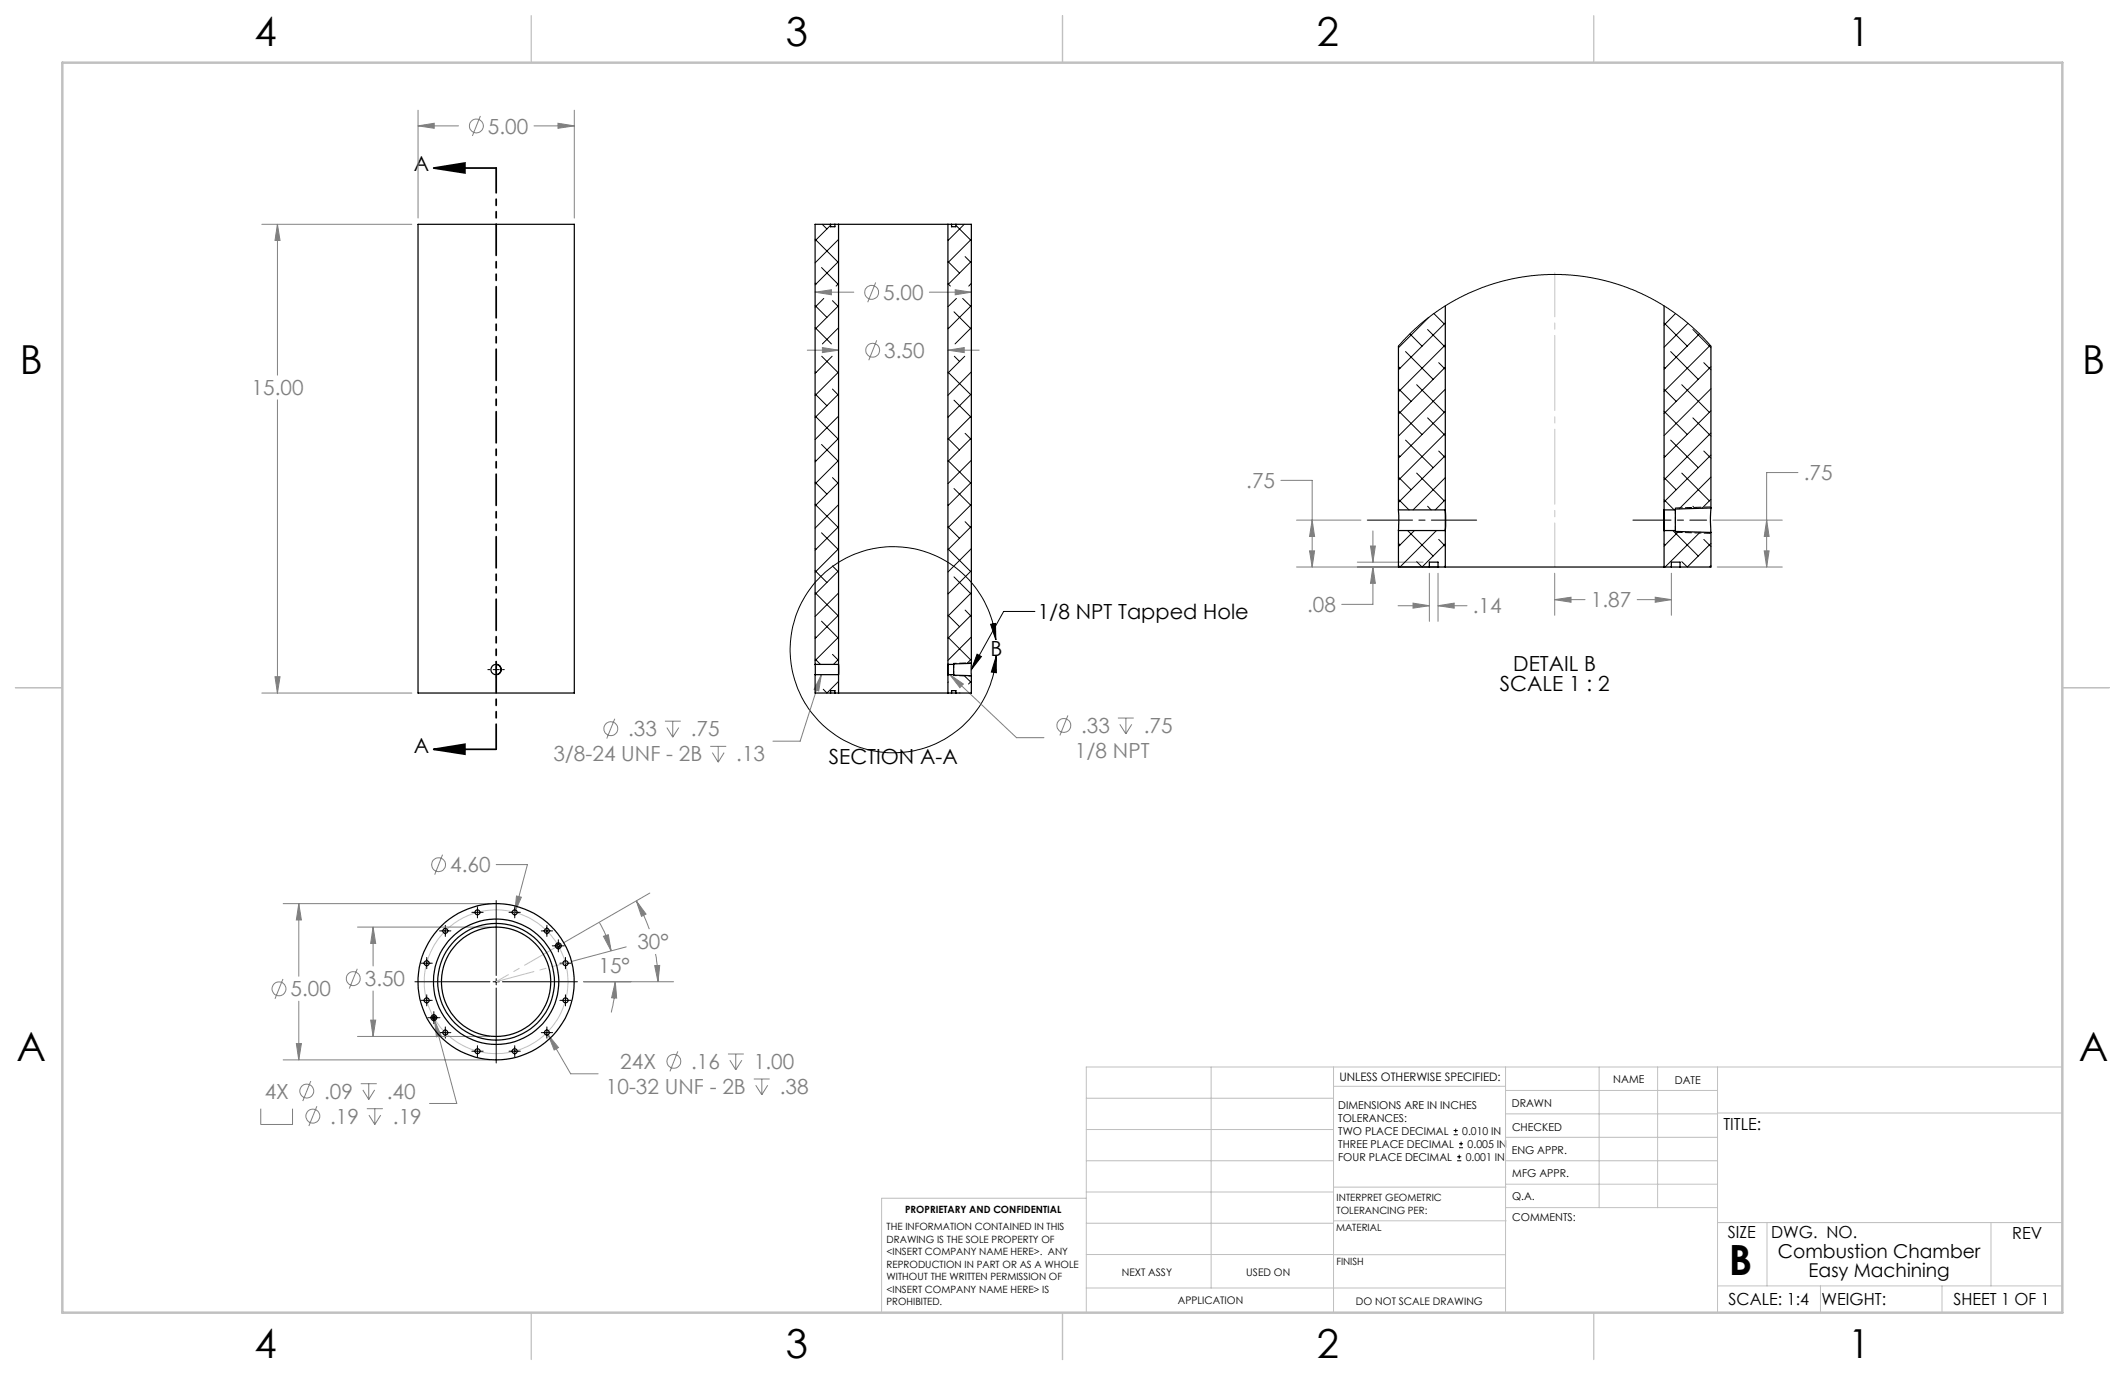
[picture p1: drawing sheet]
<svg xmlns="http://www.w3.org/2000/svg" width="432mm" height="279mm" viewBox="0 0 432 279" stroke-linecap="round" stroke-linejoin="round" font-family="sans-serif">
<g fill="none" stroke="#808080" stroke-width=".2">
<path d="M84.9 22.4v21.9M84.9 25.6h8.3M84.9 25.6l3.3-.6v1.1zM97.6 23.6l-1.6 4M108.5 25.6h8.2M113.4 25l3.3 .6-3.3 .5zM116.7 22.4v21.9M53.2 45.6h30.5M56.4 45.6v30.6M56.4 45.6l.5 3.3h-1zM165.6 59.4h7.9M165.6 59.4l3.3-.5v1z"/>
<path d="M177.9 57.4l-1.6 4M188.8 59.4h8.6M194.1 58.9l3.3 .5-3.3 .5zM164 71.2h6.4M167.1 70.6l3.3 .6-3.3 .4zM178.2 69.1l-1.7 4.1M192.6 71.2h6.4M192.6 71.2l3.3-.6v1zM56.4 81.2v59.6M260.3 97.6h6.3v17.6M365.3 96h-6.3v19.2M263.5 115.2h28.9"/>
<path d="M263.5 105.7h13M266.1 111.9h1l-.5 3.3zM266.6 105.7l.5 3.3h-1zM275.8 114.2h13.4M278.5 110.9h1l-.5 3.3zM279 115.2v7.6h-6.4M279 107.9v6.3M279 115.2l.5 3.3h-1zM290.4 116.5v9.8M292.2 116.5v9.8M315.9 116.5v8.5M339.6 116.5v8.5"/>
<path d="M348.1 105.7h14.1M348.9 115.2h13.3M358.5 111.9h1l-.5 3.3zM359 105.7l.5 3.3h-1zM55.9 137.5h1l-.5 3.3zM166.9 137.1l-.5 3.3-1-.3zM166.9 137.1l-4.3 13.5h-5.5M193 137.1l2.8 1.9-.7 .7zM193 137.1l13.6 12.8h5.5M284.1 123.1h6.3M287.1 122.6l3.3 .5-3.3 .5zM292.2 123.1h5.9"/>
<path d="M292.2 123.1l3.3-.5v1zM315.9 121.8l3.3-.4v1zM315.9 121.8h6.2M332.7 121.8h6.9M336.3 121.4l3.3 .4-3.3 .6zM53.2 140.8h30.5M124.9 146.1l-1.6 4M135.1 146.5h3.2M135.5 147.8l1.2 2M136.7 146.5v3.3M137.9 147.8l-1.2 2M144.3 151.7h3.3"/>
<path d="M144.7 152.9l1.2 2M145.9 151.7v3.2M147.1 152.9l-1.2 2M217 145.4l-1.6 4M227.2 145.9h3.2M227.5 147.2l1.3 1.9M228.8 145.9v3.2M230 147.2l-1.2 1.9M89.9 173.7l-1.6 4M100.8 175.7h6.4l-2.6 9.7M57.5 198.9l-1.6 4.1M57.5 183.6h42.1"/>
<path d="M60.7 183.6v14.8M60.7 183.6l.5 3.3h-1zM72.6 196.8l-1.6 4.1M72.6 188.4h27M75.8 188.4v7.9M75.8 188.4l.5 3.3h-1zM105 182.1l.9 .2-1.3 3.1zM118.6 199.5h18.3M121.8 187.4a22.8 22.8 0 0 1 2.4 5.8M122.6 190.3l1-.4 .6 3.3zM125 199.5l.3 3.3-1-.1zM125 199.5a26.6 26.6 0 0 1-.8 6.2"/>
<path d="M127.2 192.4l-11.1 3M129.3 183.1l2 2.6-.9 .5zM129.3 183.1l1.1 2 1.5 3.7M132 181.5l-17.5 10.1M133 196.2h1.1l-.4 3.3zM133.2 193.9l.4 2.8 .1 2.8M57.5 215.4h42.1M60.2 212.1h1l-.5 3.3zM60.7 203.4v12M63.1 219.7l-1.6 4M72.6 210.6h27M75.3 207.3h1l-.5 3.3z"/>
<path d="M75.8 201.4v9.2M88.3 207.4l4.5 16.8h-5.5M88.3 207.4l1.3 3-.9 .3zM111.4 210.3l4.6 7.9h5.5M111.4 210.3l2.1 2.6-.9 .5zM137.7 213.6l-1.6 4.1M147.9 214.2h3.2M148.3 215.4l1.2 2M149.5 214.2v3.2M150.7 215.4l-1.2 2M153.2 219.3h3.2M154.8 219.3v3.2"/>
<path d="M53 225.3v3.2h6.4v-3.2M64.4 224.8l-1.6 4M73.3 220.2h3.3M73.7 221.5l1.2 1.9M74.5 225.3h3.3M74.9 220.2v3.2M75 226.6l1.2 1.9M76.1 221.5l-1.2 1.9M76.2 225.3v3.2M77.4 226.6l-1.2 1.9M153.6 220.5l1.2 2M156 220.5l-1.2 2"/>
<circle cx="96.8" cy="25.6" r="1.41"/>
<circle cx="177.1" cy="59.4" r="1.41"/>
<circle cx="177.3" cy="71.2" r="1.41"/>
<circle cx="124.1" cy="148.1" r="1.4"/>
<circle cx="216.2" cy="147.4" r="1.42"/>
<circle cx="89.1" cy="175.7" r="1.41"/>
<circle cx="71.8" cy="198.9" r="1.42"/>
<circle cx="56.7" cy="200.9" r="1.42"/>
<circle cx="136.9" cy="215.7" r="1.4"/>
<circle cx="62.3" cy="221.7" r="1.41"/>
<circle cx="63.6" cy="226.8" r="1.42"/>
</g>
<g fill="none" stroke="#000" stroke-width=".2">
<path d="M99.1 136.1h.5M100.2 136.1h1.3M100.8 134.4v.4M100.8 135.4v1.3M100.8 137.3v.4M102.1 136.1h.4M198.5 132.9l.9 .5-2 2.7zM201.3 126.9l1-.2 .1 3.3zM202.4 130a21 21 0 0 0-31.9-15.8 21 21 0 0 0 0 35.6 21 21 0 0 0 31.9-15.8v-.6M202.4 133.4l.1 3.3-1.1-.1zM210.3 124.2h-6.4l-6.5 11.9M84.3 199.5h15.3"/>
<path d="M85.5 195.7h2.3M86.7 194.6v2.3M89.3 189.2h2.3M90.5 188v2.3M95.9 185.4h2.3M97 184.3v2.2M100.2 199.5h1.3M100.8 183v15.2M100.8 198.9v1.2M102.1 199.5h15.2M103.4 185.4h2.3M104.6 184.3v2.2"/>
<path d="M110 189.2h2.3M111.1 188v2.3M112.2 192.2h2.5M113.5 191v2.4M113.8 195.7h2.3M114.9 194.6v2.3M85.5 203.3h2.3M86.7 202.1v2.3M86.9 206.8h2.5M88.2 205.6v2.4M89.3 209.8h2.3M90.5 208.7v2.3"/>
<path d="M95.9 213.6h2.3M97 212.5v2.2M100.8 200.8v15.2M103.4 213.6h2.3M104.6 212.5v2.2M110 209.8h2.3M111.1 208.7v2.3M113.8 203.3h2.3M114.9 202.1v2.3M295.4 230.6h.8M295.4 229.7h.8M295.8 229.3v.9"/>
<path d="M296.1 235.9h.8M296.1 235.1h.8M296.5 233.2h.8M296.5 232.4h.8M296.5 234.6v.9M296.9 232v.8"/>
</g>
<path d="M88.1 34.1h12.7M88.1 34.1l6.4-1v2zM88.1 152.3h12.7M88.1 152.3l6.4-1.1v2z" fill="none" stroke="#000" stroke-width=".35"/>
<g fill="none" stroke="#c0c0c0" stroke-width=".2">
<path d="M246.1 216.8v44.9M271 216.8v49.9M305.9 216.8v49.9M324.9 216.8v28.6M336.8 216.8v28.6M349 216.8v49.9M419.1 216.8h-198.4v49.9M220.7 235.9h50.3M220.7 229.5h50.3M220.7 223.2h50.3M271 220.7h34.9M305.9 231.1h43.1"/>
<path d="M305.9 226.3h43.1M305.9 221.6h43.1M305.9 235.9h43.1M349 226.2h70.1M220.7 248.6h50.3M220.7 242.2h50.3M220.7 254.9h50.3M220.7 243.5h-41.6v23.2M271 255h34.9M271 248.1h35M271 241.2h35M305.9 240.6h43.1"/>
<path d="M306 245.4h43M349 248.4h70.1M359.1 248.4v12.9M404.6 248.4v12.9M220.7 261.7h85.2M349 261.3h70.1M369.9 261.3v5.4M394.6 261.3v5.4"/>
<circle cx="100.8" cy="199.5" r="14.6"/>
</g>
<path d="M100.8 34.1v118.1" fill="none" stroke="#000" stroke-width=".35" stroke-dasharray="6.3 1.3 1.3 1.3 1.3 1.3" stroke-dashoffset="1.3"/>
<path d="M100.8 199.5l14.1-3.8M113.5 192.2l-12.7 7.3" fill="none" stroke="#c0c0c0" stroke-width=".2" stroke-dasharray="15.2 1.3 1.3 1.3" stroke-dashoffset="7.3"/>
<path d="M315.9 115.2v-59.8" fill="none" stroke="#c0c0c0" stroke-width=".2" stroke-dasharray="15.2 1.3 1.3 1.3" stroke-dashoffset="6.3"/>
<path d="M108 3.2v9.5M215.9 3.2v9.5M323.8 3.2v9.5M3.1 139.7h9.6M419.1 139.7h9.5M108 266.7v9.6M215.9 266.7v9.6M323.8 266.7v9.6" fill="none" stroke="#c0c0c0" stroke-width=".25"/>
<path d="M12.7 12.7h406.4v254h-406.4z" fill="none" stroke="#c0c0c0" stroke-width=".5"/>
<path d="M193.8 134.8v2.5" fill="none" stroke="#000" stroke-width=".2" stroke-dasharray="1.3 .6" stroke-dashoffset=".4"/>
<path d="M340.4 103.2v5" fill="none" stroke="#000" stroke-width=".2" stroke-dasharray="1.3 .6" stroke-dashoffset=".1"/>
<path d="M331.8 105.7h15" fill="none" stroke="#000" stroke-width=".2" stroke-dasharray="15.2 1.3 1.3 1.3" stroke-dashoffset="7.5"/>
<path d="M300.1 105.7h-22.3" fill="none" stroke="#000" stroke-width=".2" stroke-dasharray="15.2 1.3 1.3 1.3" stroke-dashoffset="6"/>
<path d="M197.4 137.4l-3.6-.1M197.4 134.7l-3.6 .1" fill="none" stroke="#000" stroke-width=".2" stroke-dasharray="1.3 .6" stroke-dashoffset=".7"/>
<path d="M347.7 108.4l-7.3-.2M347.7 103l-7.3 .2" fill="none" stroke="#000" stroke-width=".2" stroke-dasharray="1.3 .6" stroke-dashoffset="-.1"/>
<g fill="#000">
<path d="M88.1 34.1l6.4-1v2zM88.1 152.3l6.4-1.1v2z"/>
<path d="M201.3 126.9l1-.2 .1 3.3zM202.4 133.4l.1 3.3-1.1-.1z"/>
</g>
<g fill="#808080">
<path d="M125 199.5l.3 3.3-1-.1zM122.6 190.3l1-.4 .6 3.3zM133 196.2h1.1l-.4 3.3zM129.3 183.1l2 2.6-.9 .5zM105 182.1l-.4 3.3 1.3-3.1zM336.3 121.4l3.3 .4-3.3 .6zM315.9 121.8l3.3-.4v1z"/>
<path d="M56.4 45.6l.5 3.3h-1zM55.9 137.5h1l-.5 3.3zM113.4 25l3.3 .6-3.3 .5zM84.9 25.6l3.3-.6v1.1zM167.1 70.6l3.3 .6-3.3 .4zM192.6 71.2l3.3-.6v1zM165.6 59.4l3.3-.5v1zM194.1 58.9l3.3 .5-3.3 .5zM166.9 137.1l-1.5 3 1 .3zM193 137.1l2.1 2.6 .7-.7zM111.4 210.3l1.2 3.1 .9-.5zM88.3 207.4l.4 3.3 .9-.3zM60.7 183.6l.5 3.3h-1zM60.2 212.1h1l-.5 3.3zM75.8 188.4l.5 3.3h-1zM75.3 207.3h1l-.5 3.3zM278.5 110.9h1l-.5 3.3zM279 115.2l.5 3.3h-1zM287.1 122.6l3.3 .5-3.3 .5zM292.2 123.1l3.3-.5v1zM266.6 105.7l.5 3.3h-1zM266.1 111.9h1l-.5 3.3zM359 105.7l.5 3.3h-1zM358.5 111.9h1l-.5 3.3z"/>
</g>
<path d="M198.5 132.9l.9 .5-2 2.7z" fill="#000"/>
<g fill="none" stroke="#000" stroke-width=".25">
<path d="M84.9 45.6h31.8v95.2h-31.8zM168.8 45.6h.9M168.8 45.6h-3.2v89.4M168.8 45.6v.5h.9v-.5M169.7 45.6h.7M170.4 45.6h22.2M170.4 45.6v89.4M192.6 45.6v89.4M192.6 45.6h.8M193.4 45.6h.8M193.4 45.6v.5h.8v-.5M194.2 45.6h3.2v89.2"/>
<path d="M284.2 70.3v33.3M293.7 62.2v41.4M338.1 62.2v41.4M347.7 70.3v32.9M284.2 103.6v4.2M284.2 107.8v7.4h6.2M284.2 107.8h9.5M284.2 103.6h9.5M290.4 115.2h1.8M290.4 115.2v-1h1.8v1M292.2 115.2h1.5M293.7 115.2h44.4"/>
<path d="M293.7 103.6v4.2M293.7 107.8v7.4M338.1 103.6v4.2M338.1 107.8v7.4M338.1 107.8h2.3M338.1 103.6h2.3M338.1 115.2h1.5M339.6 115.2h1.8M339.6 115.2v-1h1.8v1M340.4 103.6v4.2M340.4 107.8v.2l7.3 .2M347.7 103.2l-.1 1.9 .1 3.1"/>
<path d="M347.7 108.2v7h-6.3M347.7 103.2l-7.3 .2v.2M101 135a1.07 1.07 0 0 1 .8 1 1.07 1.07 0 0 1-.8 1.1M165.6 135v2.1M165.6 137.1v3.7h3.2M165.6 137.1h4.8M165.6 135h4.8M170.4 135v2.1M170.4 137.1v3.7M192.6 135v2.1M192.6 137.1v3.7M192.6 137.1h1.2"/>
<path d="M192.6 135h1.2M193.8 135v2.1M193.8 137.1v.1l3.6 .1M197.4 134.8v2.5M197.4 137.3v3.5h-3.2M197.4 134.8l-3.6 .1v.1M168.8 140.8h.9M168.8 140.8v-.5h.9v.5M169.7 140.8h.7M170.4 140.8h22.2M192.6 140.8h.8M193.4 140.8h.8"/>
<path d="M193.4 140.8v-.5h.8v.5"/>
<circle cx="100.8" cy="136.1" r="1.05"/>
<circle cx="86.7" cy="195.7" r=".5"/>
<circle cx="90.5" cy="189.2" r=".5"/>
<circle cx="97" cy="185.4" r=".5"/>
<circle cx="100.8" cy="199.5" r="15.9"/>
<circle cx="100.8" cy="199.5" r="11.1"/>
<circle cx="100.8" cy="199.5" r="11.9"/>
<circle cx="100.8" cy="199.5" r="12.7"/>
<circle cx="104.6" cy="185.4" r=".5"/>
<circle cx="111.1" cy="189.2" r=".5"/>
<circle cx="113.5" cy="192.2" r=".29"/>
<circle cx="113.5" cy="192.2" r=".59"/>
<circle cx="114.9" cy="195.7" r=".51"/>
<circle cx="86.7" cy="203.3" r=".5"/>
<circle cx="88.2" cy="206.8" r=".29"/>
<circle cx="88.2" cy="206.8" r=".59"/>
<circle cx="90.5" cy="209.8" r=".5"/>
<circle cx="97" cy="213.6" r=".51"/>
<circle cx="104.6" cy="213.6" r=".5"/>
<circle cx="111.1" cy="209.8" r=".5"/>
<circle cx="114.9" cy="203.3" r=".5"/>
</g>
<g fill="none" stroke="#000" stroke-width=".2">
<path d="M165.6 57.6l.2 .1M165.6 48.6l4.7 4.7M166.9 54.4l3.5 3.5M167.1 45.6l.9 .9M168.8 45.8l-3.2 3.1M170.4 48.6l-4.8 4.8M170.4 53.1l-4.8 4.8M170.4 57.6l-.5 .5M192.6 53.1l2.4 2.4M192.6 48.6l.1 .2M192.6 57.6l.5 .5M194.2 45.8l3.2 3.1"/>
<path d="M195.9 45.6l-3.3 3.3M196.1 52.1l1.3 1.3M197.4 48.6l-4.8 4.8M197.4 53.1l-4.8 4.8M197.4 57.6l-.6 .5M165.6 75.6l.2 .1M165.6 66.6l3.3 3.3M165.6 62.1l2.4 2.4M167 72.4l3.4 3.4M167.4 60.6l-1.8 1.8M169.1 72.4l-3.5 3.5M169.2 79.1l1.2 1.2"/>
<path d="M169.2 61.1l1.2 1.2M170.4 75.6l-4.8 4.8M170.4 62.1l-4.8 4.8M170.4 66.6l-3.3 3.3M192.6 75.6l4.6 4.6M192.6 66.6l.1 .1M193.9 63.4l3.5 3.5M193.9 72.4l1.1 1M194.3 60.6l-1.7 1.7M195.6 60.6l1.6 1.6M196 72.4l-3.4 3.4M197.4 62.1l-4.8 4.8"/>
<path d="M197.4 66.6l-3.3 3.3M197.4 75.6l-4.8 4.7M284.2 70.3l2-2.2 4-3.5 4-2.8 4-2.1 4.4-1.8 3.9-1.1 3.6-.6 4.4-.4 4.7 .1 3.9 .5 4.2 .9 5.3 1.9 4.1 2 4.1 2.7 3.8 3.2 3.1 3.2M284.2 79l2.5 2.6M284.2 74.5l.3 .3M285.6 71.4l5.6 5.7M286.5 67.8l2.5 2.5M287.9 78.2l5.6 5.6M290.1 67l3.6 3.6M290.3 64.5l-6.1 6.2M291.4 63.7l2.1 2.1M292.3 73.7l1.4 1.3"/>
<path d="M293.7 65.6l-9.5 9.5M293.7 70.1l-9.5 9.5M293.7 74.6l-9.5 9.5M293.7 79.1l-9.5 9.5M338.1 79.1l2.5 2.5M338.1 74.6l.2 .2M338.1 65.6l4.8 4.7M339.5 71.4l5.6 5.7M340.5 63.7l-2.4 2.4M341.7 78.2l5.6 5.6M343 65.7l-4.9 4.9M344 67l3.7 3.7"/>
<path d="M345.3 67.8l-7.2 7.2M346.2 73.7l1.5 1.4M347.5 70.2l-9.4 9.4M347.7 74.5l-9.6 9.5M347.7 79l-9.6 9.5M165.6 98l2.4 2.4M165.6 93.5l.2 .2M165.6 84.5l4.7 4.7M165.6 80l2.4 2.4M166.9 90.3l3.5 3.5M169.2 97l1.2 1.3M170.4 80.1l-4.8 4.7"/>
<path d="M170.4 89.1l-4.8 4.7M170.4 93.6l-4.8 4.7M170.4 98l-4.8 4.8M170.4 84.6l-4.8 4.7M192.6 93.6l4.6 4.5M192.6 89.1l2.4 2.3M192.6 84.6l.1 .1M193.9 99.3l3.5 3.5M193.9 81.3l3.5 3.5M196.1 88.1l1.3 1.2M197.4 80l-4.8 4.8M197.4 84.5l-4.8 4.8"/>
<path d="M197.4 89l-4.8 4.8M197.4 93.5l-4.8 4.8M197.4 98l-4.8 4.8M284.2 96.9l2.5 2.6M284.2 92.5l.3 .3M284.2 83.5l4.8 4.8M285.6 89.4l5.6 5.6M287.9 96.1l5.6 5.7M290.1 84.9l3.6 3.6M292.3 91.7l1.4 1.3M293.7 83.6l-9.5 9.5M293.7 88.1l-9.5 9.5"/>
<path d="M293.7 92.6l-9.5 9.5M293.7 97l-6.6 6.6M338.1 97l2.5 2.5M338.1 92.6l.2 .2M338.1 83.6l4.8 4.7M339.5 89.4l5.6 5.6M341.7 96.1l5.6 5.7M344 84.9l3.7 3.7M346.2 91.7l1.5 1.4M347.7 83.5l-9.6 9.5M347.7 88l-9.6 9.5M347.7 92.5l-9.6 9.5"/>
<path d="M347.7 96.9l-6.5 6.5M165.6 116l2.4 2.4M165.6 111.5l.2 .1M165.6 102.5l4.7 4.6M166.9 108.3l3.5 3.4M169.2 115l1.2 1.2M170.4 107l-4.8 4.8M170.4 111.5l-4.8 4.8M170.4 102.6l-4.8 4.7M170.4 116l-4.8 4.8M192.6 111.5l4.6 4.6M192.6 107l2.4 2.4"/>
<path d="M192.6 102.6l.1 .1M193.9 117.2l3.5 3.6M196.1 106l1.3 1.3M197.4 102.5l-4.8 4.7M197.4 107l-4.8 4.7M197.4 111.5l-4.8 4.7M197.4 116l-4.8 4.7M284.2 110.4l.3 .3M284.2 101.5l2.1 2.1M286 107.8l5.2 5.2M287.4 107.8l-3.2 3.3M290.1 102.9l.7 .7"/>
<path d="M291.9 107.8l-7.4 7.4-.3-.3M292.3 109.6l1.4 1.4M293.7 110.5l-4.7 4.7-1.1-1.1M293.7 115l-.2 .2M293.7 101.5l-2.1 2.1M338.1 110.5l.2 .2M338.1 101.5l2.1 2.1M339.9 107.8l5.2 5.2M341.1 108l-3 3M344 102.9l.4 .4M345.5 108.1l-7.2 7.1-.2-.2M346.2 109.6l1.5 1.5"/>
<path d="M347.7 110.4l-4.8 4.8-1.2-1.1M347.7 114.9l-.4 .3M347.7 101.5l-1.9 1.8M165.6 133.9l1.1 1.1M165.6 129.4l.2 .2M165.6 120.4l4.7 4.7M166.9 126.2l3.5 3.5M169.2 133l1.2 1.2M170.4 120.5l-4.8 4.8M170.4 125l-4.8 4.8M170.4 129.5l-4.8 4.7M170.4 138.5l-2.4 2.3-.7-.7"/>
<path d="M170.4 133.9l-1 1.1M192.6 129.5l4.6 4.6M192.6 125l2.4 2.4M192.6 120.5l.1 .1M192.7 138.6l-.1 .1M195.9 137.3l1.5 1.4M196.1 124l1.3 1.3M197.4 138.4l-.6 .6M197.4 120.4l-4.8 4.8M197.4 125l-4.8 4.7M197.4 129.4l-4.8 4.8M197.4 133.9l-.9 .9"/>
<path d="M195.1 140.8h-.1"/>
</g>
<text font-size="8.5" x="351.3" y="259">B</text>
<g font-size="8.1">
<text x="51.7" y="9.3">4</text>
<text x="159.7" y="9.3">3</text>
<text x="267.6" y="9.3">2</text>
<text x="375.6" y="9.3">1</text>
<text x="4" y="76">B</text>
<text x="423.1" y="76">B</text>
<text x="3.3" y="215.7">A</text>
<text x="422.4" y="215.7">A</text>
<text x="51.7" y="276">4</text>
<text x="159.7" y="276">3</text>
<text x="267.6" y="276">2</text>
<text x="375.6" y="276">1</text>
</g>
<g font-size="4.2" fill="#808080">
<text x="99.1" y="27.1">5.00</text>
<text x="179.5" y="60.9">5.00</text>
<text x="179.7" y="72.7">3.50</text>
<text x="51.1" y="80.3">15.00</text>
<text x="253.3" y="99.2">.75</text>
<text x="366.5" y="97.6">.75</text>
<text x="265.6" y="124.4">.08</text>
<text x="299.3" y="124.7">.14</text>
<text x="323.3" y="123.4">1.87</text>
<text x="127.6" y="149.6">.33</text>
<text x="140.4" y="149.6">.75</text>
<text x="219.7" y="148.9">.33</text>
<text x="232.4" y="148.9">.75</text>
<text x="112.4" y="154.7">3/8-24 UNF - 2B</text>
<text x="149.6" y="154.7">.13</text>
<text x="218.4" y="154">1/8 NPT</text>
<text x="91.5" y="177.2">4.60</text>
<text x="121.6" y="197.7">15°</text>
<text x="129.5" y="192.9">30°</text>
<text x="59" y="202.5">5.00</text>
<text x="74.1" y="200.4">3.50</text>
<text x="126" y="217.2">24X</text>
<text x="140.4" y="217.2">.16</text>
<text x="153.2" y="217.2">1.00</text>
<text x="53.8" y="223.2">4X</text>
<text x="65.9" y="223.2">.09</text>
<text x="78.6" y="223.2">.40</text>
<text x="123.1" y="222.3">10-32 UNF - 2B</text>
<text x="158.5" y="222.3">.38</text>
<text x="67.1" y="228.3">.19</text>
<text x="79.8" y="228.3">.19</text>
</g>
<g font-size="4.2">
<text x="84.1" y="34.8">A</text>
<text x="210.9" y="125.8">1/8 NPT Tapped Hole</text>
<text x="201.3" y="133.3">B</text>
<text x="307.5" y="136.3">DETAIL B</text>
<text x="304.8" y="140.5">SCALE 1 : 2</text>
<text x="84.1" y="153">A</text>
<text x="168.4" y="155.2">SECTION A-A</text>
</g>
<g font-size="3.9">
<text x="361.3" y="255.6">Combustion Chamber</text>
<text x="367.5" y="259.5">Easy Machining</text>
</g>
<g font-size="3.4">
<text x="350.2" y="229.5">TITLE:</text>
<text x="351.1" y="251.6">SIZE</text>
<text x="359.9" y="251.6">DWG. NO.</text>
<text x="408.9" y="251.7">REV</text>
<text x="351.2" y="265.2">SCALE: 1:4</text>
<text x="370.1" y="265.3">WEIGHT:</text>
<text x="396.9" y="265.2">SHEET 1 OF 1</text>
</g>
<text font-size="2.4" x="272.2" y="219.7">UNLESS OTHERWISE SPECIFIED:</text>
<g font-size="2.2">
<text x="327.8" y="220.1">NAME</text>
<text x="340.3" y="220.2">DATE</text>
<text x="271.9" y="225.3">DIMENSIONS ARE IN INCHES</text>
<text x="271.9" y="227.9">TOLERANCES:</text>
<text x="307.2" y="224.9">DRAWN</text>
<text x="271.9" y="230.6">TWO PLACE DECIMAL</text>
<text x="271.9" y="233.2">THREE PLACE DECIMAL</text>
<text x="297.1" y="230.6">0.010 IN</text>
<text x="298.2" y="233.2">0.005 IN</text>
<text x="307.3" y="229.8">CHECKED</text>
<text x="271.9" y="235.9">FOUR PLACE DECIMAL</text>
<text x="297.8" y="235.9">0.001 IN</text>
<text x="307.2" y="234.5">ENG APPR.</text>
<text x="307.3" y="239.2">MFG APPR.</text>
<text x="307.3" y="243.9">Q.A.</text>
<text x="307.3" y="248.1">COMMENTS:</text>
</g>
<g font-size="2.1">
<text x="227.9" y="259.2">NEXT ASSY</text>
<text x="253.3" y="259.2">USED ON</text>
<text x="239.3" y="265">APPLICATION</text>
<text x="275.5" y="265.1">DO NOT SCALE DRAWING</text>
</g>
<g font-size="2">
<text x="271.6" y="244.1">INTERPRET GEOMETRIC</text>
<text x="180.2" y="250">THE INFORMATION CONTAINED IN THIS</text>
<text x="183.9" y="246.4">PROPRIETARY AND CONFIDENTIAL</text>
<text x="271.5" y="250.2">MATERIAL</text>
<text x="271.6" y="246.6">TOLERANCING PER:</text>
<text x="180.2" y="252.5">DRAWING IS THE SOLE PROPERTY OF</text>
<text x="180.2" y="255.1">&lt;INSERT COMPANY NAME HERE&gt;. ANY</text>
<text x="180.2" y="257.6">REPRODUCTION IN PART OR AS A WHOLE</text>
<text x="271.5" y="257">FINISH</text>
<text x="180.2" y="260.1">WITHOUT THE WRITTEN PERMISSION OF</text>
<text x="180.2" y="262.6">&lt;INSERT COMPANY NAME HERE&gt; IS</text>
<text x="180.2" y="265.2">PROHIBITED.</text>
</g>
</svg>
